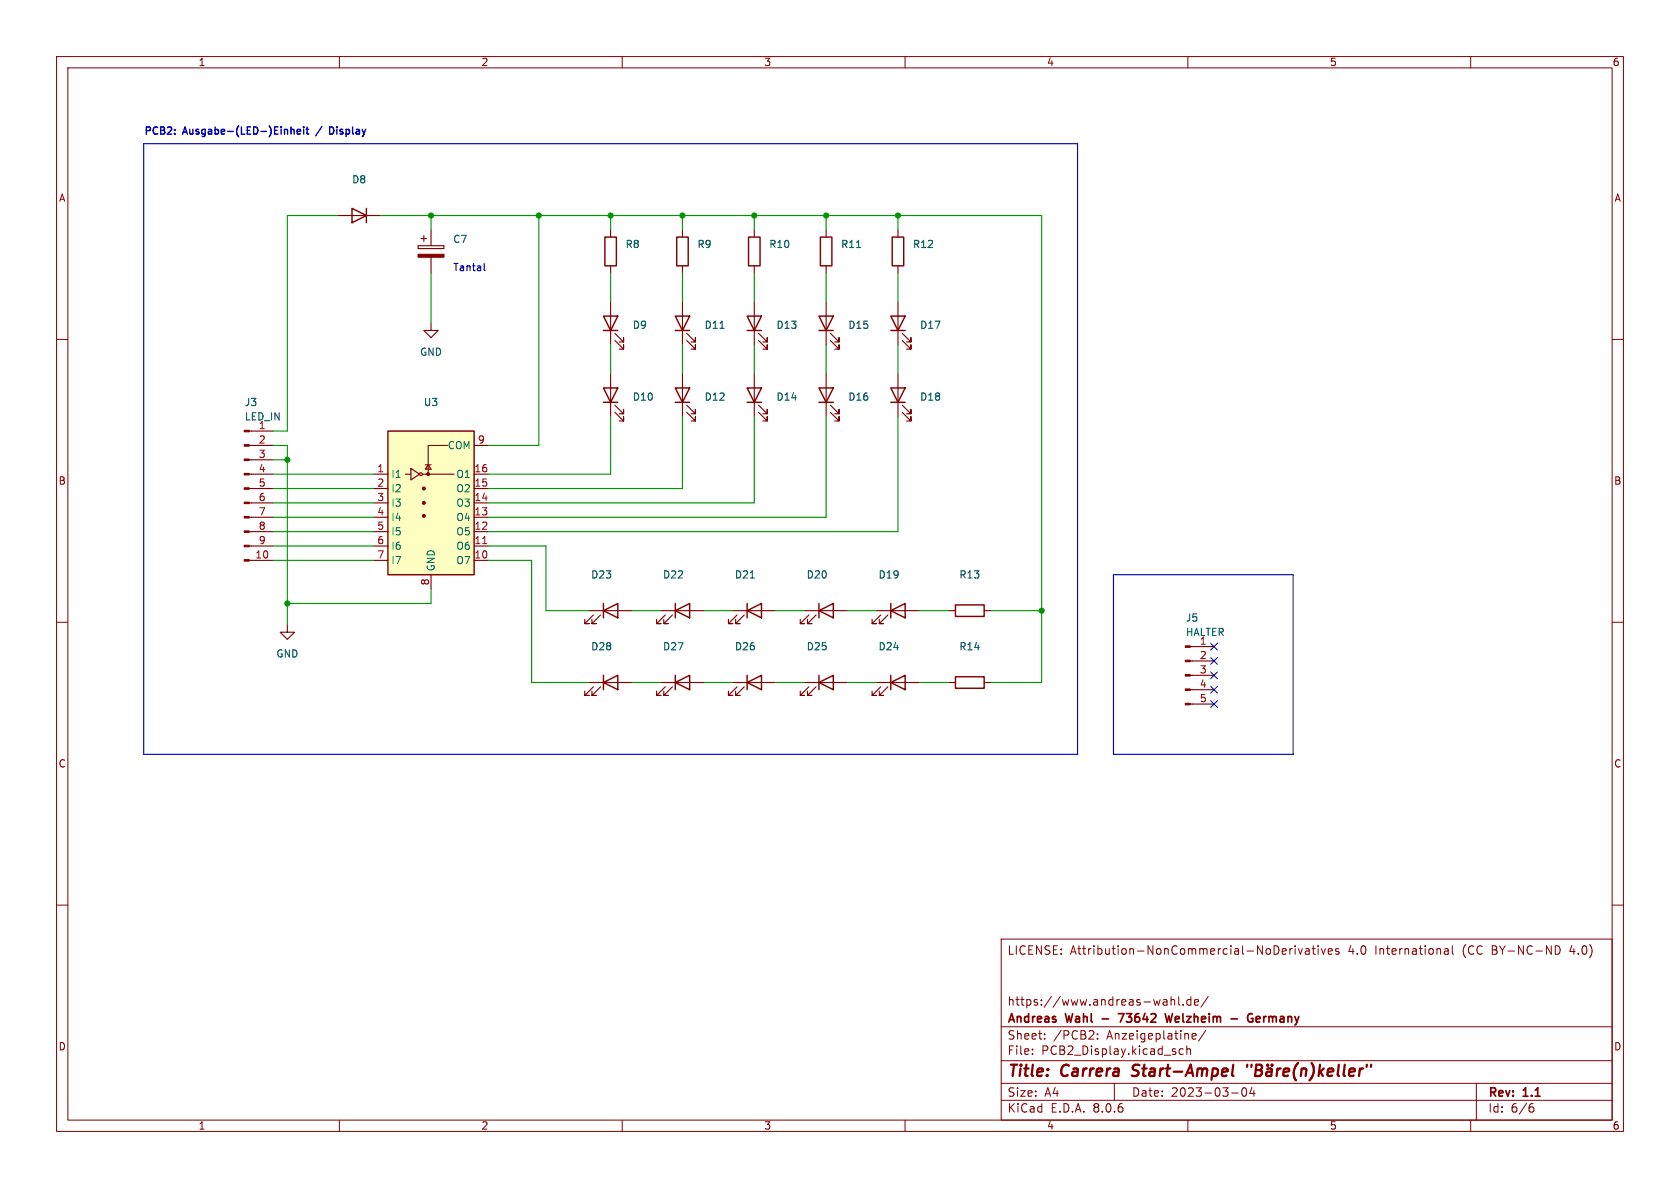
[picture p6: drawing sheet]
<svg xmlns="http://www.w3.org/2000/svg" width="297mm" height="210mm" viewBox="0 0 297 210" stroke-linecap="round" stroke-linejoin="round" font-family="sans-serif">
<g fill="none" stroke="#840000" stroke-width=".18">
<path d="M10 10h277v190h-277zM12 12h273v186h-273zM60 10v2M110 10v2M160 10v2M210 10v2M260 10v2M10 60h2M285 60h2M10 110h2M285 110h2M10 160h2"/>
<path d="M285 160h2M177 166h108v32h-108zM206.1 176.7l.2 .2v.8M206.3 177.6l-.5 .1M206.3 177.1h-.5M207 176.2v1.5M207 176.8l.2-.1 .4 .1 .1 .9M208.4 176.2v1.3l.2 .2M209.2 177.6v.1M210.5 176.8l-.4-.1-.3 .3v.4l.2 .2h.5M210.5 176.2v1.5M211.2 177.2l.7-.1-.1-.3-.4-.1-.2 .2v.7h.6"/>
<path d="M213.6 176.1l-1.3 2M229 167.2v.1M229 167.7v1M229.5 167.7l.4 1 .3-1M230.8 167.8h.6l.1 .9M231.5 168.1h-.5a.29 .29 0 0 0-.3 .3 .29 .29 0 0 0 .3 .3l.5-.1M232 167.7h.5M232.2 167.2v1.3l.3 .2M233 167.2v.1M233 167.7v1M233.6 167.7l.4 1 .3-1M234.8 168.2l.7-.1v-.3l-.5-.1-.2 .2 .1 .7h.6"/>
<path d="M236.7 167.8l-.4-.1-.2 .2 .1 .2 .5 .2v.3h-.6M255.3 168.5l.2 .2 .5-.1M255.4 167.8h.6v.9M256 168.1h-.5l-.2 .2M256.7 167.2v1.3l.3 .2M275 167.2a.76 .76 0 0 1 .8 .7 .76 .76 0 0 1-.8 .8M60 198v2M110 198v2M160 198v2M177 194.5h108M177 191.5h108M177 187.5h108"/>
<path d="M177 181.5h108M182.5 186.3v.1M182.5 185.5v.1M184.7 183.6v.1M184.7 182.8v.1M194 183.6v.1M194 182.8v.1M197 191.5v3M209.2 185.5l-.5-.1-.2 .3v.4l.1 .2h.6M209.8 185.5l.2-.1 .4 .1 .1 .9M209.8 184.9v1.5M210 198v2"/>
<path d="M210.7 183.5l.3 .2 .4-.1M210.7 182.9l.3-.2h.2l.3 .2v.2l-.8 .1M213.2 182.1l-1.3 2M217.7 193.2h1.2M219.7 192.4l.2-.1a.81 .81 0 0 1 .6 .6 .81 .81 0 0 1-.3 .8l-.2 .1a.81 .81 0 0 1-.3-1.4zM221.3 192.2l-.3 1.1h.9M221.7 192.8v1M260 198v2M261 191.5v6.5M270.6 195.7h.3l.3 .3-.1 .5-.5 .1M271 195.1l-.4 .1"/>
</g>
<g fill="none" stroke="#840000" stroke-width=".4">
<path d="M200.1 190.1l.2 .1M200.4 188.4l-.1 .2v.4M217.9 190.1l.2 .1M218 188.2l-.2 1.7M220.5 188.2v.4M221.3 188.2l-.1 .4M222 189.2h.7M222.1 188.2h.7a.49 .49 0 0 1 .3 .5 .49 .49 0 0 1-.4 .5l.2 .1a.58 .58 0 0 1-.3 .9h-.7zM224 189l.2-.1 .6 .1-.1 1.2M224.1 188.2l.1 .1-.1 .1M224.1 188.2l-.1 .1 .1 .1M224.1 188.2v.2"/>
<path d="M224.8 189.4h-.6a.4 .4 0 0 0-.4 .4 .4 .4 0 0 0 .3 .4l.6-.1M224.9 188.2l.1 .1-.1 .1M224.9 188.2l-.1 .1 .1 .1M224.9 188.2v.2M225.8 188.9l-.1 1.3M226.4 188.9l-.4 .1-.2 .3M226.9 189.5l1-.1-.1-.4-.1-.1-.6 .1-.2 .9 .2 .3 .6-.1M229.5 187.9a2.35 2.35 0 0 0-.4 3.1M230.1 189.1a.49 .49 0 0 1 .9 .1l-.2 1M230.1 188.9l-.1 1.3M231.9 187.9a2.32 2.32 0 0 1-.4 3.1M233.4 188.2l-.3 2"/>
<path d="M233.4 189.4l.5 .8M234 188.9l-.8 .7M234.7 189.5l1-.1-.1-.4-.5-.1-.3 .3-.1 .9 .2 .1 .6-.1M236.7 188.2l-.2 1.7 .2 .3M237.7 188.2l-.2 1.7 .3 .3M238.5 189.5l1-.1v-.4l-.6-.1-.3 .3v.9l.1 .1 .6-.1M240.4 188.9l-.1 1.3M241 188.9l-.4 .1-.2 .3M241.6 188.2v.4M242.4 188.2v.4"/>
</g>
<path d="M197.7 179.2h1l-.6 1.5M206 179.2l.3 1.5 .3-1.1 .3 1.1 .4-1.5M221.4 179.3a.58 .58 0 0 0-.6 0 .58 .58 0 0 0-.2 .5M217.6 180.1h1.2M221.2 180h.3l-.1 .6M222.1 180.2l.7-.2-.1-.2-.4-.1-.2 .2v.7h.6" fill="none" stroke="#840000" stroke-width=".3"/>
<g fill="none" stroke="#840000" stroke-width=".25">
<path d="M62.2 36.8l2.6 1.3-2.6 1.3zM64.8 36.8v2.6M106.7 55.9h2.5l-1.3 2.5zM106.7 58.4h2.5M106.9 41.9h2.1v5.1h-2.1zM119.4 55.9h2.5l-1.3 2.5zM119.4 58.4h2.5M119.6 41.9h2.1v5.1h-2.1zM144.8 55.9h2.5l-1.3 2.5zM144.8 58.4h2.5M145 41.9h2.1v5.1h-2.1zM157.5 55.9h2.5l-1.3 2.5z"/>
<path d="M157.5 58.4h2.5M157.7 41.9h2.1v5.1h-2.1zM106.7 68.6h2.5l-1.3 2.5zM106.7 71.1h2.5M119.4 68.6h2.5l-1.3 2.5zM119.4 71.1h2.5M157.5 68.6h2.5l-1.3 2.5zM157.5 71.1h2.5M106.7 119.4v2.5M119.4 108l2.5-1.3v2.5zM119.4 106.7v2.5M119.4 119.4v2.5"/>
<path d="M132.1 108l2.5-1.3v2.5zM132.1 106.7v2.5M132.1 119.4v2.5M144.8 108l2.5-1.3v2.5zM144.8 106.7v2.5M144.8 119.4v2.5M157.5 119.4v2.5M106.7 120.7l2.5-1.3v2.5zM119.4 120.7l2.5-1.3v2.5zM132.1 120.7l2.5-1.3v2.5zM144.8 120.7l2.5-1.3v2.5zM157.5 120.7l2.5-1.3v2.5z"/>
</g>
<g fill="none" stroke="#840000" stroke-width=".2">
<path d="M59.7 38.1h7.6M73.9 43.4h4.6v.5h-4.6zM74.4 42.2h1M74.9 41.7v1M76.2 40.6v2.8M76.2 45.5v2.8M107.9 40.6v1.3M107.9 47v1.3M107.9 53.3v7.7M108.7 58.9l1.5 1.6v-.8v.8h-.7M120.6 40.6v1.3M120.6 47v1.3"/>
<path d="M120.6 53.3v7.7M121.4 58.9l1.5 1.6v-.8v.8h-.7M146 40.6v1.3M146 47v1.3M146 53.3v7.7M146.8 58.9l1.5 1.6v-.8v.8h-.7M158.7 40.6v1.3M158.7 47v1.3M158.7 53.3v7.7M159.5 58.9l1.5 1.6v-.8v.8h-.7M107.9 66v7.7M108.7 72.9l1.5 1.5v-.7v.7h-.7"/>
<path d="M108.7 71.6l1.5 1.6v-.8v.8h-.7M108.7 60.2l1.5 1.5v-.7v.7h-.7M120.6 66v7.7M121.4 60.2l1.5 1.5v-.7v.7h-.7M121.4 72.9l1.5 1.5v-.7v.7h-.7M121.4 71.6l1.5 1.6v-.8v.8h-.7M146.8 60.2l1.5 1.5v-.7v.7h-.7M158.7 66v7.7M159.5 60.2l1.5 1.5v-.7v.7h-.7M159.5 72.9l1.5 1.5v-.7v.7h-.7M159.5 71.6l1.5 1.6v-.8v.8h-.7M50.8 110.5v1.3h1.3l-1.3 1.2-1.3-1.2h1.3"/>
<path d="M116.8 108h7.7M117.6 108.7l-1.5 1.5h.7h-.7v-.7M118.9 108.7l-1.6 1.5h.8h-.8v-.7M129.5 108h7.7M130.3 108.7l-1.5 1.5h.7h-.7v-.7M131.6 108.7l-1.6 1.5h.8h-.8v-.7M142.2 108h7.7M143 108.7l-1.5 1.5h.7h-.7v-.7M144.3 108.7l-1.6 1.5h.8h-.8v-.7M210.4 119.4h4.2M210.4 116.8h4.2M210.4 114.3h4.2"/>
<path d="M104.1 120.7h7.7M104.9 121.4l-1.5 1.5h.7h-.7v-.7M106.2 121.4l-1.6 1.5h.8h-.8v-.7M116.8 120.7h7.7M117.6 121.4l-1.5 1.5h.7h-.7v-.7M118.9 121.4l-1.6 1.5h.8h-.8v-.7M129.5 120.7h7.7M130.3 121.4l-1.5 1.5h.7h-.7v-.7M131.6 121.4l-1.6 1.5h.8h-.8v-.7M142.2 120.7h7.7M143 121.4l-1.5 1.5h.7h-.7v-.7M144.3 121.4l-1.6 1.5h.8h-.8v-.7"/>
<path d="M154.9 120.7h7.7M155.7 121.4l-1.5 1.5h.7h-.7v-.7M157 121.4l-1.6 1.5h.8h-.8v-.7M210.4 124.5h4.2M210.4 121.9h4.2"/>
</g>
<path d="M127.3 58h.7M151.4 43.8h.7M132.6 102.2h.8" fill="none" stroke="#006464" stroke-width=".2"/>
<g fill="#840000" stroke="#840000" stroke-width=".2">
<path d="M209.5 124.3h.9v.3h-.9z"/>
<path d="M209.5 121.8h.9v.2h-.9z"/>
<path d="M209.5 119.3h.9v.2h-.9z"/>
<path d="M209.5 116.7h.9v.3h-.9z"/>
<path d="M209.5 114.2h.9v.2h-.9z"/>
<path d="M73.9 45h4.6v.5h-4.6z"/>
</g>
<path d="M68.6 76.2h15.2v25.4h-15.2z" fill="#ffffc2"/>
<g fill="none" stroke="#840000" stroke-width=".25">
<path d="M132.1 55.9h2.5l-1.3 2.5zM132.1 58.4h2.5M132.3 41.9h2.1v5.1h-2.1zM68.6 76.2h15.2v25.4h-15.2zM132.1 68.6h2.5l-1.3 2.5zM132.1 71.1h2.5M144.8 68.6h2.5l-1.3 2.5zM144.8 71.1h2.5M106.7 108l2.5-1.3v2.5zM106.7 106.7v2.5M157.5 108l2.5-1.3v2.5zM157.5 106.7v2.5"/>
<path d="M168.9 106.9h5.1v2.1h-5.1zM168.9 119.6h5.1v2.1h-5.1z"/>
</g>
<g fill="none" stroke="#840000" stroke-width=".2">
<path d="M76.2 57.2v1.2h1.3l-1.3 1.3-1.3-1.3h1.3M133.3 40.6v1.3M133.3 47v1.3M133.3 53.3v7.7M134.1 58.9l1.5 1.6v-.8v.8h-.7M44 78.7h4.3M44 76.2h4.3M79.1 78.7h-3.4v5.1M83.8 78.7h2.6M133.3 66v7.7M134.1 72.9l1.5 1.5v-.7v.7h-.7M134.1 71.6l1.5 1.6v-.8v.8h-.7"/>
<path d="M134.1 60.2l1.5 1.5v-.7v.7h-.7M146 66v7.7M146.8 72.9l1.5 1.5v-.7v.7h-.7M146.8 71.6l1.5 1.6v-.8v.8h-.7M44 83.8h4.3M44 99.1h4.3M44 96.5h4.3M44 94h4.3M44 91.4h4.3M44 88.9h4.3M44 86.4h4.3M44 81.3h4.3"/>
<path d="M66 83.8h2.6M66 99.1h2.6M66 96.5h2.6M66 94h2.6M66 91.4h2.6M66 88.9h2.6M66 86.4h2.6M71.6 83.8h1M72.6 82.8l1.6 1-1.6 1zM74.7 83.8h5.6M75.2 82.2h1M75.7 82.2l.5 .7h-1z"/>
<path d="M83.8 83.8h2.6M83.8 99.1h2.6M83.8 96.5h2.6M83.8 94h2.6M83.8 91.4h2.6M83.8 88.9h2.6M83.8 86.4h2.6M76.2 101.6v2.5M104.1 108h7.7M104.9 108.7l-1.5 1.5h.7h-.7v-.7M106.2 108.7l-1.6 1.5h.8h-.8v-.7M154.9 108h7.7"/>
<path d="M155.7 108.7l-1.5 1.5h.7h-.7v-.7M157 108.7l-1.6 1.5h.8h-.8v-.7M167.6 108h1.3M174 108h1.3M167.6 120.7h1.3M174 120.7h1.3"/>
<circle cx="74.4" cy="83.8" r=".25"/>
</g>
<g fill="#840000" stroke="#840000" stroke-width=".2">
<path d="M43.2 98.9h.8v.3h-.8z"/>
<path d="M43.2 96.4h.8v.2h-.8z"/>
<path d="M43.2 93.9h.8v.2h-.8z"/>
<path d="M43.2 91.3h.8v.3h-.8z"/>
<path d="M43.2 88.8h.8v.2h-.8z"/>
<path d="M43.2 86.2h.8v.3h-.8z"/>
<path d="M43.2 83.7h.8v.2h-.8z"/>
<path d="M43.2 81.2h.8v.2h-.8z"/>
<path d="M43.2 78.6h.8v.3h-.8z"/>
<path d="M43.2 76.1h.8v.2h-.8z"/>
<circle cx="74.9" cy="91.2" r=".25"/>
<circle cx="74.9" cy="88.9" r=".25"/>
<circle cx="74.9" cy="86.4" r=".25"/>
<circle cx="75.7" cy="83.8" r=".25"/>
</g>
<path d="M85.3 96.1h.8" fill="none" stroke="#a90000" stroke-width=".18"/>
<path d="M25.4 25.4h165.1v108h-165.1zM85.6 46.6v1.1l.2 .1M196.8 101.6h31.8v31.8h-31.8z" fill="none" stroke="#0000c2" stroke-width=".2"/>
<path d="M52.5 23.3l.6-.1v-.3h-.4l-.2 .1 .1 .7h.5M53.7 22.4v.2M53.7 22.9v.8M54.1 22.9h.5M54.3 22.4v1.1l.3 .2M56.9 22.4l-1.1 1.6M58.9 22.6l-.6-.2v1.3l.6-.2" fill="none" stroke="#0000c2" stroke-width=".25"/>
<g fill="none" stroke="#009600" stroke-width=".2">
<path d="M59.7 38.1h-8.9v38.1h-2.5M67.3 38.1h116.8v82.6h-8.8M76.2 38.1v2.5M95.2 38.1v40.6h-8.8M107.9 38.1v2.5M120.6 38.1v2.5M133.3 38.1v2.5M146 38.1v2.5M158.7 38.1v2.5M76.2 48.3v8.9M107.9 48.3v5M120.6 48.3v5"/>
<path d="M133.3 48.3v5M146 48.3v5M158.7 48.3v5M48.3 78.7h2.5v31.8M107.9 61v5M107.9 73.7v10.1h-21.5M120.6 61v5M120.6 73.7v12.7h-34.2M133.3 61v5M133.3 73.7v15.2h-46.9M146 61v5M146 73.7v17.7h-59.6"/>
<path d="M158.7 73.7v20.3h-72.3M158.7 61v5M48.3 94h17.7M48.3 81.3h2.5M48.3 99.1h17.7M48.3 86.4h17.7M48.3 83.8h17.7M48.3 91.4h17.7M48.3 88.9h17.7M48.3 96.5h17.7M86.4 99.1h7.6v21.6h10.1M86.4 96.5h10.1v11.5h7.6"/>
<path d="M76.2 104.1v2.6h-25.4M111.8 108h5M124.5 108h5M137.2 108h5M149.9 108h5M162.6 108h5M175.3 108h8.8M111.8 120.7h5M124.5 120.7h5M137.2 120.7h5M149.9 120.7h5M162.6 120.7h5"/>
</g>
<path d="M214 113.7l1.2 1.2M214 116.2l1.2 1.2M214 118.8l1.2 1.2M215.2 113.7l-1.2 1.2M215.2 116.2l-1.2 1.2M215.2 118.8l-1.2 1.2M214 123.9l1.2 1.2M214 121.3l1.2 1.2M215.2 123.9l-1.2 1.2M215.2 121.3l-1.2 1.2" fill="none" stroke="#000084" stroke-width=".18"/>
<g fill="#009600" stroke="#009600" stroke-width=".18">
<circle cx="184.1" cy="108" r=".46"/>
<circle cx="50.8" cy="81.3" r=".46"/>
<circle cx="50.8" cy="106.7" r=".46"/>
<circle cx="120.6" cy="38.1" r=".46"/>
<circle cx="76.2" cy="38.1" r=".46"/>
<circle cx="95.2" cy="38.1" r=".46"/>
<circle cx="107.9" cy="38.1" r=".46"/>
<circle cx="133.3" cy="38.1" r=".46"/>
<circle cx="158.7" cy="38.1" r=".46"/>
<circle cx="146" cy="38.1" r=".46"/>
</g>
<g font-size="2.8" fill="#840000">
<text x="178" y="190.9">Title:</text>
<text x="187.7" y="190.9">Carrera</text>
<text x="201" y="190.9">Start-Ampel</text>
</g>
<g font-size="2.1" fill="#840000">
<text x="178" y="169">LICENSE:</text>
<text x="189.2" y="169">Attribution-NonCommercial-NoDerivatives</text>
<text x="238.4" y="169">4.0</text>
<text x="243.3" y="169">International</text>
<text x="258.8" y="169">(CC</text>
<text x="264.1" y="169">BY-NC-ND</text>
<text x="278.1" y="169">4.0)</text>
<text x="178" y="178">https://www.andreas-wahl.de/</text>
<text x="178" y="184">Sheet:</text>
<text x="178" y="181.2">Andreas</text>
<text x="186.2" y="184">/PCB2:</text>
<text x="188.5" y="181.2">Wahl</text>
<text x="195.5" y="181.2">-</text>
<text x="195.7" y="184">Anzeigeplatine/</text>
<text x="199.1" y="181.2">73642</text>
<text x="208" y="181.2">Welzheim</text>
<text x="220.1" y="181.2">-</text>
<text x="223.7" y="181.2">Germany</text>
<text x="178" y="186.7">File:</text>
<text x="184.1" y="186.7">PCB2_Display.kicad_sch</text>
<text x="178" y="196.9">KiCad</text>
<text x="178" y="194.1">Size:</text>
<text x="184.7" y="194.1">A4</text>
<text x="185.7" y="196.9">E.D.A.</text>
<text x="193.3" y="196.9">8.0.6</text>
<text x="200" y="194.1">Date:</text>
<text x="207" y="194.1">2023-03-04</text>
<text x="263" y="194.3">Rev:</text>
<text x="263" y="196.9">Id:</text>
<text x="267.1" y="196.9">6/6</text>
<text x="269.4" y="194.3">1.1</text>
</g>
<g font-size="1.8" fill="#840000">
<text x="35" y="11.9">1</text>
<text x="85" y="11.9">2</text>
<text x="135" y="11.9">3</text>
<text x="185" y="11.9">4</text>
<text x="235" y="11.9">5</text>
<text x="285" y="11.9">6</text>
<text x="10.3" y="35.9">A</text>
<text x="285.3" y="35.9">A</text>
<text x="10.3" y="85.9">B</text>
<text x="285.3" y="85.9">B</text>
<text x="10.3" y="135.9">C</text>
<text x="285.3" y="135.9">C</text>
<text x="10.3" y="185.9">D</text>
<text x="285.3" y="185.9">D</text>
<text x="35" y="199.9">1</text>
<text x="85" y="199.9">2</text>
<text x="135" y="199.9">3</text>
<text x="185" y="199.9">4</text>
<text x="235" y="199.9">5</text>
<text x="285" y="199.9">6</text>
</g>
<g font-size="1.8" fill="#0000c2">
<text x="25.4" y="23.9">PCB2:</text>
<text x="32.5" y="23.9">Ausgabe-(LED-)Einheit</text>
<text x="59.3" y="23.9">Display</text>
<text x="80" y="48">Tantal</text>
</g>
<g font-size="1.8" fill="#006464">
<text x="62.1" y="32.7">D8</text>
<text x="79.9" y="43.2">C7</text>
<text x="110.4" y="44.1">R8</text>
<text x="123.1" y="44.1">R9</text>
<text x="135.8" y="44.1">R10</text>
<text x="148.5" y="44.1">R11</text>
<text x="161.2" y="44.1">R12</text>
<text x="111.7" y="58.4">D9</text>
<text x="124.4" y="58.4">D11</text>
<text x="137.1" y="58.4">D13</text>
<text x="149.8" y="58.4">D15</text>
<text x="162.5" y="58.4">D17</text>
<text x="74.1" y="63.2">GND</text>
<text x="111.7" y="71.1">D10</text>
<text x="124.4" y="71.1">D12</text>
<text x="137.1" y="71.1">D14</text>
<text x="149.8" y="71.1">D16</text>
<text x="162.5" y="71.1">D18</text>
<text x="43.1" y="72.1">J3</text>
<text x="43.1" y="74.6">LED_IN</text>
<text x="45.6" y="75.9">1</text>
<text x="74.8" y="72.1">U3</text>
<text x="79.1" y="79.6">COM</text>
<text x="69.1" y="84.7">I1</text>
<text x="69.1" y="87.2">I2</text>
<text x="69.1" y="89.8">I3</text>
<text x="80.6" y="89.8">O3</text>
<text x="80.6" y="87.2">O2</text>
<text x="80.6" y="84.7">O1</text>
<text x="69.1" y="92.3">I4</text>
<text x="69.1" y="94.8">I5</text>
<text x="80.6" y="94.8">O5</text>
<text x="80.6" y="92.3">O4</text>
<text x="69.1" y="97.4">I6</text>
<text x="69.1" y="99.9">I7</text>
<text x="77.1" y="101.1" transform="rotate(-90 77.1 101.1)">GND</text>
<text x="80.6" y="99.9">O7</text>
<text x="80.6" y="97.4">O6</text>
<text x="104.3" y="102.5">D23</text>
<text x="117" y="102.5">D22</text>
<text x="129.7" y="102.5">D21</text>
<text x="142.4" y="102.5">D20</text>
<text x="155.1" y="102.5">D19</text>
<text x="169.4" y="102.5">R13</text>
<text x="209.5" y="110.2">J5</text>
<text x="209.5" y="112.7">HALTER</text>
<text x="48.7" y="116.5">GND</text>
<text x="104.3" y="115.2">D28</text>
<text x="117" y="115.2">D27</text>
<text x="129.7" y="115.2">D26</text>
<text x="142.4" y="115.2">D25</text>
<text x="155.1" y="115.2">D24</text>
<text x="169.4" y="115.2">R14</text>
<text x="212" y="114">1</text>
</g>
<g font-size="1.8" fill="#a90000">
<text x="45.6" y="78.5">2</text>
<text x="45.6" y="81">3</text>
<text x="45.6" y="83.6">4</text>
<text x="66.6" y="83.6">1</text>
<text x="83.8" y="83.6">16</text>
<text x="84.4" y="78.5">9</text>
<text x="45.6" y="86.1">5</text>
<text x="45.6" y="88.6">6</text>
<text x="66.6" y="86.1">2</text>
<text x="66.6" y="88.6">3</text>
<text x="83.8" y="88.6">14</text>
<text x="83.8" y="86.1">15</text>
<text x="45.6" y="91.2">7</text>
<text x="45.6" y="93.7">8</text>
<text x="66.6" y="91.2">4</text>
<text x="66.6" y="93.7">5</text>
<text x="83.8" y="93.7">12</text>
<text x="83.8" y="91.2">13</text>
<text x="45" y="98.8">10</text>
<text x="45.6" y="96.3">9</text>
<text x="66.6" y="96.3">6</text>
<text x="66.6" y="98.8">7</text>
<text x="83.8" y="98.8">10</text>
<text x="83.8" y="96.3">11</text>
<text x="75.9" y="103.6" transform="rotate(-90 75.9 103.6)">8</text>
<text x="212" y="116.6">2</text>
<text x="212" y="119.1">3</text>
<text x="212" y="121.7">4</text>
<text x="212" y="124.2">5</text>
</g>
</svg>
